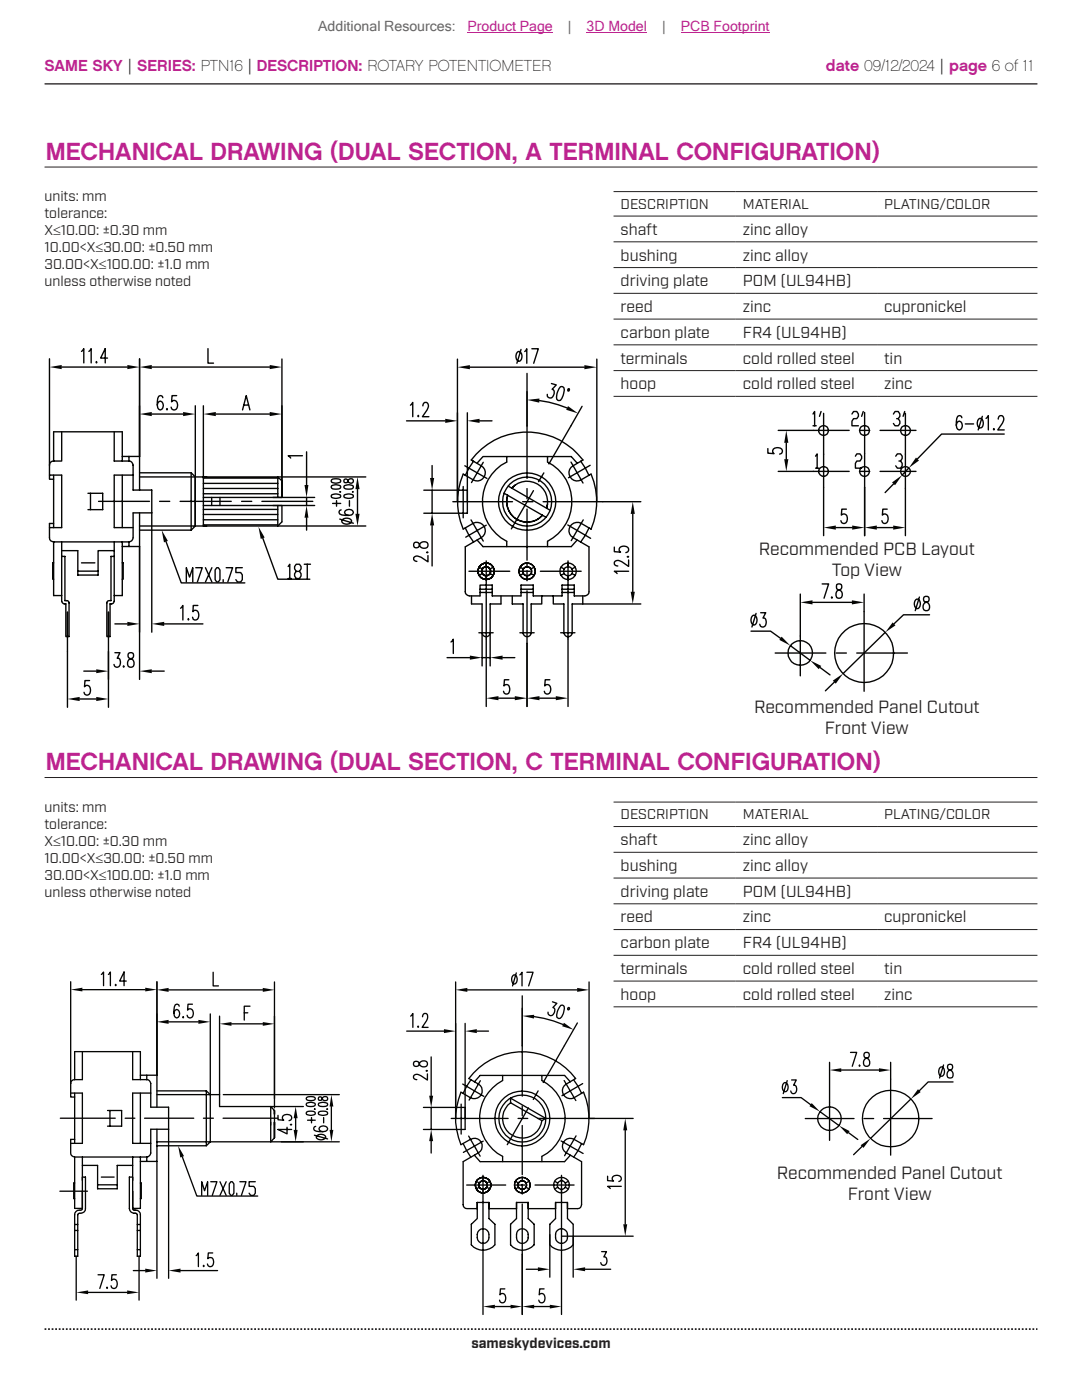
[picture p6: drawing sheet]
<svg xmlns="http://www.w3.org/2000/svg" width="216mm" height="279mm" viewBox="0 0 216 279" stroke-linecap="round" stroke-linejoin="round" font-family="sans-serif">
<path d="M8.9 16.7h198.1" fill="none" stroke="#231f20" stroke-width=".26"/>
<path d="M8.9 265.3h198.1" fill="none" stroke="#231f20" stroke-width=".35" stroke-dasharray=".4 .4 .4 .4 .4 .4" stroke-dashoffset=".7" stroke-linecap="butt"/>
<path d="M8.9 33.3h198.1" fill="none" stroke="#231f20" stroke-width=".2"/>
<path d="M91.3 71.7v28.4M93.8 73.3h22.8M119.1 71.7v28.4" fill="none" stroke="#040503" stroke-width=".28"/>
<g fill="#040503">
<path d="M91.3 73.3l2.5-.4v.8z"/>
<path d="M116.6 72.9l2.5 .4-2.5 .4z"/>
</g>
<path d="M9.9 71.6v21.2M12.3 73.3h13.1M27.8 71.6v19.5M103.2 70.3l.5-.1a1.23 1.23 0 0 1 0 1.9h-.3a1.27 1.27 0 0 1-.2-1.8zM104 69.7l-.9 2.8M104.7 70.2l.4-.6v2.9M106.1 69.6h1.3l-.9 2.9" fill="none" stroke="#040503" stroke-width=".28"/>
<g fill="#040503">
<path d="M9.9 73.3l2.4-.5v.9z"/>
<path d="M25.4 72.8l2.4 .5-2.4 .4z"/>
</g>
<path d="M16.3 70.1l.4-.5v2.8M17.7 70.1l.5-.5v2.8M19.3 72.2v.2v-.1M21.5 71.5h-1.4l.9-1.9v2.8M27.8 71.6v19.5M30.3 73.3h23.5M56.3 71.6v24.4" fill="none" stroke="#040503" stroke-width=".28"/>
<g fill="#040503">
<path d="M27.8 73.3l2.5-.5v.9z"/>
<path d="M53.8 72.8l2.5 .5-2.5 .4z"/>
</g>
<path d="M41.5 69.6v2.9h1.1M10.7 86.2h13.7M12.3 109.9h3.2M12.3 108.1h10.5M13.5 130.1v11.1M15.9 139.5h3.3M21.6 130.1v11.1" fill="none" stroke="#040503" stroke-width=".28"/>
<g fill="#040503">
<path d="M13.5 139.5l2.4-.4v.8z"/>
<path d="M19.2 139.1l2.4 .4-2.4 .4z"/>
</g>
<path d="M17.9 135.8h-.9l-.1 1.3a.61 .61 0 0 1 .6-.3 .61 .61 0 0 1 .5 .4 .97 .97 0 0 1-.8 1.5l-.2-.1-.2-.4M97 127.5v13.5M99.5 139.3h3.2M105.2 128.4v12.6" fill="none" stroke="#040503" stroke-width=".28"/>
<g fill="#040503">
<path d="M97 139.3l2.5-.4v.9z"/>
<path d="M102.7 138.9l2.5 .4-2.5 .5z"/>
</g>
<path d="M89.2 131.2h4.6M96.2 126.3v6.6M96.2 131.2h1.6M97.8 126.3v6.6M100.3 131.2h2.4M101.5 135.7h-.8l-.1 1.2a.58 .58 0 0 1 .5-.3 .58 .58 0 0 1 .5 .4 .95 .95 0 0 1-.7 1.5l-.2-.1-.2-.4" fill="none" stroke="#040503" stroke-width=".28"/>
<g fill="#040503">
<path d="M97.8 131.2l2.5-.4v.9z"/>
<path d="M93.8 130.8l2.4 .4-2.4 .5z"/>
</g>
<path d="M90 128.1l.5-.5v2.8M105.2 128.4v12.6M107.6 139.3h3.3M113.3 127.5v13.5" fill="none" stroke="#040503" stroke-width=".28"/>
<g fill="#040503">
<path d="M105.2 139.3l2.4-.4v.9z"/>
<path d="M110.9 138.9l2.4 .4-2.4 .5z"/>
</g>
<g fill="none" stroke="#040503" stroke-width=".28">
<path d="M84.6 97.8h6.9M86.2 92.9v2.5M86.2 97.8v4.6M92.4 94.6l2 1.2M92.7 93l4.5 2.5M94.5 92l-.9 1.4-.8 1.5M96.4 92.3l-2.3 4M116.3 91.8a13.9 13.9 0 0 0-22.3 0l2 1.2M84.6 102.4h6.9M86.2 104.9v8.1M90.4 100.1h11.9M92.8 105.4l.8 1.4 .9 1.4"/>
<path d="M93.6 114h8.1M93.7 118.9h2.1M94 103.8l2.4 4.2M94.4 104.4l-2 1.2M96 107.3l-3.2 1.8M97 104.8l-4.1 2.4M103.7 114h2.1M104.3 100.1h2.1M107.8 114h8.2M108.4 100.1h11.9M94.1 120.5h2.1M109.7 135.7h-.9l-.1 1.2a.61 .61 0 0 1 .6-.3 .61 .61 0 0 1 .5 .4 .94 .94 0 0 1-.7 1.5l-.3-.1-.2-.4"/>
</g>
<g fill="#040503">
<path d="M85.8 95.4h.8l-.4 2.4z"/>
<path d="M86.2 102.4l.4 2.5h-.8z"/>
</g>
<path d="M91.5 97.8h1.8v4.6h-1.8M92.4 94.6a14 14 0 0 0 0 11M92.4 97.1v6.2M82.7 108.3l-.2 .7a.58 .58 0 0 0 .5 .3 .58 .58 0 0 0 .6-.3 .97 .97 0 0 1 .7-.9 .97 .97 0 0 1 1.1 .5 .9 .9 0 0 1-1 .9 .9 .9 0 0 1-.8-1 .67 .67 0 0 0-.9-.2zM85.3 110.1l.1 .1h-.3M85.4 110.9v1.2l-1.4-.9a1.03 1.03 0 0 0-1.5 .1l.2 .5 .5 .2M92.8 109.1v9a.86 .86 0 0 0 .9 .8M94.1 118.9v1.6M120.3 100.1h7.6M126.3 102.6v15.5M116.3 120.5h11.6" fill="none" stroke="#040503" stroke-width=".28"/>
<g fill="#040503">
<path d="M126.3 100.1l.4 2.5h-.9z"/>
<path d="M125.8 118.1h.9l-.4 2.4z"/>
</g>
<g fill="none" stroke="#040503" stroke-width=".28">
<path d="M105.2 74.5v21M9.9 94.8h2.4v10.5h-2.4M10.7 92a.79 .79 0 0 0-.8 .8v2.8h.8M10.7 86.2v5.8M10.7 94.8v9.7M12.3 86.2v5.8h-1.6M95.2 92.4l1.2-1.3h17.6l1.2 1.3M96 93a1.62 1.62 0 0 1 .6 2.2 1.62 1.62 0 0 1-2.2 .6M100.6 98.4l8.4 4.9M101.1 91.1v1.1a8.9 8.9 0 0 0-4.8 7.9 8.9 8.9 0 0 0 4.8 7.9v1.1M101.3 98.8a4.1 4.1 0 0 0 1.8 4.9 4.1 4.1 0 0 0 5.1-.9M101.4 97l8.4 4.8"/>
<path d="M102.8 96.8l-.7 .6a4.1 4.1 0 0 1 5.1-.8 4.1 4.1 0 0 1 1.9 4.8l.2-.8M105.2 97.5v2M106.4 97.9l-4.4 7.6M108.5 94.4l-1 1.7M109.3 91.1v1.1a8.9 8.9 0 0 1 4.8 7.9 8.9 8.9 0 0 1-4.8 7.9v1.1M113.9 92.2l2.4 4.2M113.9 85l-4.4 7.6M115.9 92l.9 1.4 .7 1.5M116.3 91.8l-1.9 1.2a1.62 1.62 0 0 0-.6 2.2 1.62 1.62 0 0 0 2.2 .6l1.9-1.2a14 14 0 0 1 0 11l-1.9-1.2a1.64 1.64 0 0 0-2.3 .7 1.64 1.64 0 0 0 .7 2.2l3.1 1.8v9a.86 .86 0 0 1-.8 .8h-2.1v-2.1h-2.5v2.1h-5.7v-2.1h-2.4v2.1h-5.8v-2.1h-2.4v2.1M117.8 92.9l-4.4 2.4M10.7 108.1h1.6v11.9a.67 .67 0 0 0 .8 .5v6.5h.7v-6.7l-.2-.4h-.6v-8.9h-.7M10.7 112.3h-.2v3.3h.2"/>
<path d="M10.7 105.3v-.8h-.8v2.8a.79 .79 0 0 0 .8 .8M10.7 108.1v10.8h1.6M27.8 109.1v26.5M94.4 104.4a1.64 1.64 0 0 1 2.2 .7 1.64 1.64 0 0 1-.6 2.2M95.2 107.8l1.2 1.3h17.6l1.2-1.3M95.6 113.2l.6 .3M95.7 113a1.62 1.62 0 0 1 2.7 .2 1.62 1.62 0 0 1-1.2 2.4 1.62 1.62 0 0 1-1.7-2.1 1.63 1.63 0 0 1 2.6-.6 1.63 1.63 0 0 1-.5 2.7 1.63 1.63 0 0 1-2.2-1.6 1.62 1.62 0 0 1 2.2-1.5 1.62 1.62 0 0 1 .5 2.7 1.62 1.62 0 0 1-2.6-.7l-.1-.5zM95.8 118.2h2.4M95.8 117.6h2.4M96.2 114.5l-.6 .3M96.4 113.4a.89 .89 0 0 1 1.4 .2 .89 .89 0 0 1-.7 1.2 .89 .89 0 0 1-.9-1.1 .88 .88 0 0 1 1.3-.4 .88 .88 0 0 1 0 1.4 .88 .88 0 0 1-1.3-.4 .9 .9 0 0 1 .9-1.1 .9 .9 0 0 1 .8 1.3 .9 .9 0 0 1-1.5 .2 .89 .89 0 0 1 0-1.3zM97 112.4v.7z"/>
<path d="M97 114.9v.8zM97 111.9v15.6M97.8 114.5l.6 .3M98.4 113.2l-.6 .3M100 118.9v1.6h-2.2v5.8a.8 .8 0 0 1-.8 .8 .8 .8 0 0 1-.8-.8v-5.8M102.2 118.9v1.6h2.2v5.8a.8 .8 0 0 0 .8 .8 .8 .8 0 0 0 .8-.8v-5.8h2.1v-1.6M103.8 113.2l.6 .3M104 118.2h2.4M104 117.6h2.4M104.4 114.5l-.6 .3M105.2 112.4v.7zM105.2 114.9v.8z"/>
<path d="M105.2 101.6v10.2M105.2 113.9v2M105.2 117.9v10.5M105.9 114.5l.7 .3M106.6 113.2l-.7 .3M110.4 118.9v1.6h2.1v5.8a.83 .83 0 0 0 .8 .8 .83 .83 0 0 0 .9-.8v-5.8h2.1v-1.6M111.9 113.2l.7 .3M112.1 118.2h2.5M112.1 117.6h2.5M112.6 114.5l-.7 .3M113.3 104.8l4.5 2.6M113.3 112.4v.7z"/>
<path d="M113.3 114.9v.8zM113.3 111.9v15.6M114.1 114.5l.7 .3M114.8 113.2l-.7 .3M116.4 103.8l-2.4 4.1M117.5 105.4l-.7 1.4-.9 1.4M122.6 109.2v.9l1.2 .1a.66 .66 0 0 1-.2-.8 .66 .66 0 0 1 .7-.4 .86 .86 0 0 1 1.1 .8l-.1 .3-.4 .2M125.3 111l.1 .1h-.2M125.4 114h-2.8l.5 .5M125.4 111.8v1.2a3.3 3.3 0 0 0-2.3-1.2l-.5 .4v.4l.3 .3 .4 .1M13.5 122.1v8M16.7 133.9h2.5"/>
<path d="M21.6 130.1v5.5M30.3 133.9h2.5M95.6 126.3h2.8M103.7 126.3h2.9M111.9 126.3h2.8"/>
<circle cx="105.2" cy="100.1" r="5.7"/>
<circle cx="105.2" cy="114" r="1.64"/>
<circle cx="105.2" cy="100.1" r="4.9"/>
<circle cx="105.2" cy="114" r=".9"/>
<circle cx="113.4" cy="114" r="1.65"/>
<circle cx="113.4" cy="114" r=".91"/>
</g>
<path d="M95.5 106.2v.1" fill="none" stroke="#040503" stroke-width=".2"/>
<g fill="#040503">
<path d="M19.2 133.6l2.4 .3-2.4 .4z"/>
<path d="M27.8 133.9l2.5-.3v.7z"/>
</g>
<path d="M27.8 109.1v17.1M30.3 102.4v23.8M22.9 130.3h1l-.5 1.1h.3a1.11 1.11 0 0 1-.2 1.8 .58 .58 0 0 1-.8-.6M22.9 124.5h2.5M24.7 132.9v.3l.1-.2M25.6 130.4a.72 .72 0 0 0 .6 1.1 .85 .85 0 0 1 .6 .9 .85 .85 0 0 1-.9 .8 .97 .97 0 0 1-.4-1.1 .97 .97 0 0 1 .9-.7 .63 .63 0 0 0-.1-1.1zM32.8 124.5h7.7" fill="none" stroke="#040503" stroke-width=".28"/>
<g fill="#040503">
<path d="M25.4 124.1l2.4 .4-2.4 .4z"/>
<path d="M30.3 124.5l2.5-.4v.8z"/>
</g>
<path d="M36 121.4l.5-.6v2.9M37.6 123.5v.2l.1-.1M39.5 120.8h-.9l-.1 1.3a.54 .54 0 0 1 .9-.2 1.19 1.19 0 0 1-.3 1.8l-.5-.1-.2-.4" fill="none" stroke="#040503" stroke-width=".28"/>
<path d="M51.6 105.1l1.2 2.2-.8 .2z" fill="#040503"/>
<path d="M55.4 95.2h17.6M71.3 97.6v4.9M52.4 107.4l3 8.2h6.4M55.4 105h17.6M57.5 113.1l.3-.5v2.9M57.5 115.5h.6M59.1 114l-.3-.5v-.4l.3-.5h.7l.3 .5v.4l-.3 .5h-.7l-.3 .5v.5l.3 .5h.7l.3-.5v-.5l-.3-.5M60.7 112.6h1.3M61.3 112.6v2.9" fill="none" stroke="#040503" stroke-width=".28"/>
<g fill="#040503">
<path d="M71.3 95.2l.4 2.4h-.8z"/>
<path d="M70.9 102.5h.8l-.4 2.5z"/>
</g>
<g fill="none" stroke="#040503" stroke-width=".28">
<path d="M54.5 99.3h8.3M61.2 90.2v6.6M61.2 99.3v1.6M66.2 98.8l.7-.2a1.17 1.17 0 0 1 1.1 .4v.1a1.38 1.38 0 0 1-1.9 0zM66.2 96.9l.7-.2a1.17 1.17 0 0 1 1.1 .4v.2a1.38 1.38 0 0 1-1.9 0zM66.2 95.7l.7-.1a.82 .82 0 0 1 1.1 .5 1.38 1.38 0 0 1-1.9 0zM67.2 99.9v1.1M67.9 98.1l.1 .1h-.2M68.7 98.8l.7-.2a.83 .83 0 0 1 1.1 .5 1.36 1.36 0 0 1-1.9 0zM68.7 96.9l.7-.2a.83 .83 0 0 1 1.1 .6 1.37 1.37 0 0 1-1.9 0zM68.7 95.7v.6h.6a.67 .67 0 0 1 .4-.7 .67 .67 0 0 1 .8 .3 .54 .54 0 0 1-.4 .6 .54 .54 0 0 1-.7-.4l-.1-.4zM69.7 99.9v1.1"/>
<path d="M70.4 98.1l.1 .1h-.2M54.5 100.9h8.3M61.2 103.3v2.5M66.4 100.5h1.6M67.8 103.6l2.7 .8M68.1 101.8h-.3l-.1 .3 .1 .5a3.1 3.1 0 0 0 2.6 0l.1-.3a.91 .91 0 0 0-.9-.6 .91 .91 0 0 0-.8 .6l.4 .5 .4 .1M68.3 103.7a1.27 1.27 0 0 1 1.8 .2v.2a1.23 1.23 0 0 1-1.9 0z"/>
</g>
<g fill="#040503">
<path d="M61.2 100.9l.3 2.4h-.7z"/>
<path d="M60.8 96.8h.7l-.3 2.5z"/>
</g>
<g fill="none" stroke="#040503" stroke-width=".28">
<path d="M22.8 94.8v10.5M24.4 94.8v10.5M38.1 94.4v11.4M39 95.2v9.8M60.3 91h-2.8l.5 .4M19.7 100.1h10.1M26.6 102.4v4.9M27.8 102.4v6.7M31.8 100.1h2.1M35.9 100.1h10.2M37.2 116.1v-2.8l.6 1.9 .7-1.9v2.8M39.1 113.3h1.3l-1 2.8"/>
<path d="M41 113.3l1.3 2.8M42.3 113.3l-1.3 2.8M43.2 113.3h.4l.3 .5v1.9l-.3 .4h-.4l-.3-.4v-1.9zM44.5 115.7v.4M45.1 113.3h1.3l-.9 2.8M48.2 100.1h2M48.3 113.3h-1.2v1h.9l.3 .4v1l-.3 .4h-.6l-.3-.4M52.3 100.1h10.1M55.4 100.9v4.1M56.3 100.9v3.2z"/>
</g>
<path d="M32.3 105.8l1.2 2.2-.8 .2z" fill="#040503"/>
<g fill="none" stroke="#040503" stroke-width=".28">
<path d="M27.8 94.4h10.3M27.8 81v10.1M30.3 82.6h6.2M39 81v14.2h-11.2M15.5 109.9v4.9h4.1v-4.9h3.2M15.5 114h4.1M16.3 112.3h2.6M22.8 105.3h3.8M24.4 112.3h.2v3.3h-.2M24.4 108.1v10.8h-1.6M24.4 109.1h3.4M25.7 108.1h-2.9v11.9a.61 .61 0 0 1-.8 .5v6.5h-.7v-6.7a.57 .57 0 0 1 .8-.4v-8.9h.7"/>
<path d="M25.7 108.1v1M26.6 107.3a.86 .86 0 0 1-.9 .8M27.8 105h11.2M33.1 108.1l3.1 8.2h12.7M41.2 105h-2.2l-.9 .8h-10.3M56.3 104.1l-.9 .9h-14.8M21.6 122.1v8"/>
</g>
<g fill="#040503">
<path d="M27.8 82.6l2.5-.4v.8z"/>
<path d="M36.5 82.2l2.5 .4-2.5 .4z"/>
</g>
<g fill="none" stroke="#040503" stroke-width=".28">
<path d="M32.5 79.4l-.1-.3-.5-.1a1.68 1.68 0 0 0-.5 1.8l.1 .6 .4 .4a.91 .91 0 0 0 .7-.9 .91 .91 0 0 0-.7-.8l-.2 .1-.3 .6M35.2 79h-.9l-.1 1.2a.61 .61 0 0 1 .6-.3 .61 .61 0 0 1 .5 .4 .94 .94 0 0 1-.7 1.5l-.3-.1-.2-.4M17.6 98.4h2.9v3.3h-2.9M18.1 98.4v3.3M22.8 94.8h3.8M22.8 86.2v5.8h2.9M24.4 91.1h3.4v6.7M24.4 86.2v5.8M25.7 92a.86 .86 0 0 1 .9 .8v5h3.7v4.6h-3.7M25.7 91.1v.9M33.3 81.5v.3l.1-.1M38.1 94.4l.9 .8h2.2"/>
<path d="M40.6 99.3h15.7M40.6 95.4h14.8M40.6 96.5h14.8M40.6 97.5h14.8M40.6 98.5h14.8M40.6 81v14.2M43.1 82.6h10.7M55.4 95.2l.9 .8v3.3M55.4 95.2h-14.8v9.8M55.4 95.2v4.1M56.3 81v18.3M40.6 100.9h15.7"/>
<path d="M40.6 101.7h14.8M40.6 102.7h14.8M40.6 103.7h14.8M40.6 104.7h14.8"/>
</g>
<g fill="#040503">
<path d="M40.6 82.6l2.5-.4v.8z"/>
<path d="M53.8 82.2l2.5 .4-2.5 .4z"/>
</g>
<path d="M105.2 78.2v6.8M107.6 79.9l1.9 .4 3.7 1.1M42.2 99.3v1.6M43.9 99.3v1.6M48.4 81.8l.7-2.8 .8 2.8M48.7 80.8h.9M116.1 81.1l-2.2 3.9" fill="none" stroke="#040503" stroke-width=".28"/>
<g fill="#040503">
<path d="M113.3 81l2.1 1.5-2.4-.7z"/>
<path d="M105.2 79.8l2.4-.3v.9z"/>
</g>
<path d="M110 76.5l1 .3-.8 .9a.96 .96 0 0 1 .4 1 .96 .96 0 0 1-.8 .7 .56 .56 0 0 1-.6-.7M111.8 77.2h.5a1.36 1.36 0 0 1 .1 1.7l-.6 1h-.5a1.52 1.52 0 0 1 0-1.7zM113.4 77.6h.2l-.2 .5zM81.1 84h7.7M91.3 82.4v17.7M93.3 82.4v17.7M95.7 84h2.5" fill="none" stroke="#040503" stroke-width=".28"/>
<g fill="#040503">
<path d="M93.3 84l2.4-.4v.8z"/>
<path d="M88.8 83.6l2.5 .4-2.5 .4z"/>
</g>
<g fill="none" stroke="#040503" stroke-width=".28">
<path d="M81.9 80.9l.5-.6v2.9M83.5 82.9v.3l.1-.2M84.4 81l.1-.4a.62 .62 0 0 1 .9-.1 .62 .62 0 0 1 0 .9l-1.1 1.8h1.3M162.3 85.9h7.1M164.3 97.2v9.7M171.5 85.9h2M172.5 97.2v9.7M175.6 85.9h7.2M166.8 105.3h3.2"/>
<circle cx="164.3" cy="85.9" r=".98"/>
</g>
<g fill="#040503">
<path d="M164.3 105.3l2.5-.4v.8z"/>
<path d="M170 104.9l2.5 .4-2.5 .4z"/>
</g>
<g fill="none" stroke="#040503" stroke-width=".28">
<path d="M155.3 94.1h14.1M155.3 85.9h7M156.9 88.4v3.2M162.2 82.6l.3-.5v2.9M162.2 85h.7M162.7 91l.4-.4v2.8M162.7 93.4h.7M163.8 82.1l-.3 1M164.3 82.5v14.7M171.5 94.1h2M175.6 94.1h7.2M168.9 101.6h-.9l-.1 1.2a.65 .65 0 0 1 1.1 .1 .97 .97 0 0 1-.8 1.6l-.2-.2-.2-.4"/>
<circle cx="164.3" cy="94.1" r=".96"/>
</g>
<g fill="#040503">
<path d="M156.9 85.9l.4 2.5h-.8z"/>
<path d="M156.5 91.6h.8l-.4 2.5z"/>
</g>
<g fill="none" stroke="#040503" stroke-width=".28">
<path d="M153.2 89.5v.9l1.3 .1a.61 .61 0 0 1-.3-.6 .61 .61 0 0 1 .4-.5 .97 .97 0 0 1 1.5 .8l-.1 .2-.4 .2M172.5 90.5v6.7M178.3 96.6l-1.7 1.7M180.7 90.6v6.9M181.4 93.4l-1.4 1.4M191.9 83.4l-.1-.3-.2-.1-.5 .1a3.1 3.1 0 0 0 0 2.6l.3 .1a.91 .91 0 0 0 .6-.9 .91 .91 0 0 0-.6-.8l-.3 .1-.3 .7M192.6 84.6h1.7M195.3 83.6l.4-.1a1.19 1.19 0 0 1 0 1.9h-.2a1.21 1.21 0 0 1-.2-1.8zM196 83.1l-.8 2.7M196.8 83.5l.4-.5v2.8M198.3 85.5v.3l.1-.1M199.2 83.6l.1-.4a.62 .62 0 0 1 .9-.1 .62 .62 0 0 1 0 1l-1.1 1.7h1.3"/>
<path d="M200.4 86.6h-12.5l-4.8 5"/>
</g>
<g fill="#040503">
<path d="M178 96.3l2-1.5-1.4 2z"/>
<path d="M182.8 91.3l.6 .6-2 1.5z"/>
</g>
<path d="M172.5 97.2v9.7M180.7 97.5v9.4M175 105.3h3.2" fill="none" stroke="#040503" stroke-width=".28"/>
<g fill="#040503">
<path d="M172.5 105.3l2.5-.4v.8z"/>
<path d="M178.2 104.9l2.5 .4-2.5 .4z"/>
</g>
<g fill="none" stroke="#040503" stroke-width=".28">
<path d="M170 82.6l.3-.5h.7l.3 .5v.5l-.3 .4h-.7l-.3 .6v.9h1.3M170.7 91l.3-.4h.6l.3 .4v.5l-.3 .5h-.6l-.3 .5v.9h1.2M172.2 82.1l-.3 1M172.5 82.3v8.2M178.3 82.6l.3-.5h.6l.4 .5v.5l-.4 .4h-.3M178.7 91l.4-.4h.6l.3 .4v.5l-.3 .5h-.3M179.2 83.5l.4 .6v.4l-.4 .5h-.6l-.3-.5M179.7 92l.3 .5v.5l-.3 .4h-.6l-.4-.4M180.5 82.1l-.3 1M180.7 82.5v8.1M177 101.6h-.8l-.1 1.2a.6 .6 0 0 1 1 .1 .97 .97 0 0 1-.7 1.6l-.2-.2-.2-.4M182.7 119.7l.2-.1a1 1 0 0 1 .8 .7 1 1 0 0 1-.3 1l-.5 .2a1.22 1.22 0 0 1-.2-1.8z"/>
<path d="M183.5 119.2l-.9 2.7M184.4 119.2a.68 .68 0 0 0 .5 1 .85 .85 0 0 1 .6 1 .85 .85 0 0 1-.8 .7 .97 .97 0 0 1-.5-1.1 .97 .97 0 0 1 .9-.7 .59 .59 0 0 0 .3-.6 .59 .59 0 0 0-.4-.5zM166.5 136.1l-1.8 1.8M176.7 126.2l-8.5 8.2M185.5 122.7h-5.2l-1.9 1.8"/>
<circle cx="172.5" cy="85.9" r=".99"/>
<circle cx="172.5" cy="94.1" r=".98"/>
<circle cx="180.7" cy="85.9" r=".99"/>
<circle cx="180.7" cy="94.1" r=".98"/>
</g>
<g fill="#040503">
<path d="M166.2 135.8l2-1.4-1.4 2z"/>
<path d="M178.1 124.2l.6 .6-2 1.4z"/>
</g>
<g fill="none" stroke="#040503" stroke-width=".28">
<path d="M149.9 126h3.9l1.9 1.4M150.1 122.9l.5-.1a1.23 1.23 0 0 1 0 1.9h-.3a1.27 1.27 0 0 1-.2-1.8zM150.9 122.4l-.9 2.7M151.8 122.3h1l-.6 1h.3a1.11 1.11 0 0 1-.2 1.8 .58 .58 0 0 1-.7-.5M157.7 128.9l4 2.9M159.7 126.9v8M163.6 133.2l2 1.5M172.4 122.1v15.9"/>
<circle cx="159.7" cy="130.3" r="2.45"/>
</g>
<g fill="#040503">
<path d="M161.7 131.8l2.2 1.1-.5 .6z"/>
<path d="M156 127.1l1.7 1.8-2.2-1.2z"/>
</g>
<g fill="none" stroke="#040503" stroke-width=".28">
<path d="M159.7 118.6v8.3M172.4 118.6v3.5M154.7 130.3h10.1M162.1 120.2h7.9M166.9 130.3h2M171 130.3h10.1"/>
<circle cx="172.4" cy="130.3" r="5.9"/>
</g>
<g fill="#040503">
<path d="M159.7 120.2l2.4-.4v.8z"/>
<path d="M170 119.8l2.4 .4-2.4 .4z"/>
</g>
<path d="M164.1 116.5h1.2l-.9 2.9M166 119.1v.3l.1-.2M167 116.7a.78 .78 0 0 0 .5 1.1 .82 .82 0 0 1 .6 .9 .82 .82 0 0 1-.9 .7 .95 .95 0 0 1-.4-1.1 .95 .95 0 0 1 .9-.7 .63 .63 0 0 0-.1-1.1z" fill="none" stroke="#040503" stroke-width=".28"/>
<path d="M90.9 196v27.2M93.3 197.6h21.9M117.5 196v27.2" fill="none" stroke="#040503" stroke-width=".26"/>
<g fill="#040503">
<path d="M90.9 197.6l2.4-.4v.7z"/>
<path d="M115.2 197.2l2.3 .4-2.3 .3z"/>
</g>
<path d="M102.4 194.7l.1-.1a.94 .94 0 0 1 .7 .9 .94 .94 0 0 1-.7 .9 1.17 1.17 0 0 1-.1-1.7zM103 194.2l-.7 2.6M103.7 194.6l.5-.6v2.8M105.1 194h1.3l-.9 2.8M31.3 231.8v23.3M33.6 225.4v29.7M26.6 253.6h2.4M36 253.6h7.4" fill="none" stroke="#040503" stroke-width=".26"/>
<g fill="#040503">
<path d="M29 253.2l2.3 .4-2.3 .4z"/>
<path d="M33.6 253.6l2.4-.4v.8z"/>
</g>
<path d="M39.1 250.6l.5-.5v2.7M40.6 252.5v.3l.1-.2M42.4 250.1h-.8l-.1 1.1a.62 .62 0 0 1 1 .1 .93 .93 0 0 1-.7 1.5l-.2-.2-.2-.3M96.4 249.5v12.8M104.2 250.3v12M98.8 260.7h3.1" fill="none" stroke="#040503" stroke-width=".26"/>
<g fill="#040503">
<path d="M96.4 260.7l2.4-.3v.7z"/>
<path d="M101.9 260.4l2.3 .3-2.3 .4z"/>
</g>
<path d="M100.7 257.2h-.8l-.1 1.2a.58 .58 0 0 1 .5-.3 .58 .58 0 0 1 .5 .4 .93 .93 0 0 1-.7 1.5l-.2-.1-.2-.4M104.2 250.3v12M112 249.4v12.9M106.6 260.7h3.1" fill="none" stroke="#040503" stroke-width=".26"/>
<g fill="#040503">
<path d="M104.2 260.7l2.4-.3v.7z"/>
<path d="M109.7 260.4l2.3 .3-2.3 .4z"/>
</g>
<path d="M15.2 250.7v8.8M17.6 257.9h7.8M27.7 250.7v8.8M108.6 257.2h-.9l-.1 1.2a.58 .58 0 0 1 .6-.3 .58 .58 0 0 1 .5 .4 .93 .93 0 0 1-.8 1.5l-.2-.1-.2-.4" fill="none" stroke="#040503" stroke-width=".26"/>
<g fill="#040503">
<path d="M15.2 257.9l2.4-.4v.8z"/>
<path d="M25.4 257.5l2.3 .4-2.3 .4z"/>
</g>
<path d="M14.1 195.9v20.3M16.4 197.5h12.6M31.3 195.9v18.7M14.9 209.9h13.1M12 223.2h11M25 223.2h1.9M28.8 223.2h9.9M40.6 223.2h2M44.5 223.2h11M19.6 254.4h1.2l-.9 2.7M21.4 256.9v.2l.1-.1M23.2 254.4h-.9l-.1 1.2a.58 .58 0 0 1 .6-.3 .58 .58 0 0 1 .5 .4 .93 .93 0 0 1-.7 1.4l-.3-.1-.1-.4" fill="none" stroke="#040503" stroke-width=".26"/>
<g fill="#040503">
<path d="M14.1 197.5l2.3-.4v.8z"/>
<path d="M29 197.1l2.3 .4-2.3 .4z"/>
</g>
<g fill="none" stroke="#040503" stroke-width=".26">
<path d="M20.2 194.5l.5-.5v2.7M21.6 194.5l.4-.5v2.7M23.1 196.5v.2l.1-.1M25.2 195.8h-1.3l.9-1.8v2.7M14.1 218.1h2.3M14.9 215.5h1.5M86 210.9v7.8M92 218a13.3 13.3 0 0 0 0 10.4M93.6 215.2a13.3 13.3 0 0 1 21.3 0l-1.9 1.1a1.57 1.57 0 0 0-.6 2.2 1.57 1.57 0 0 0 2.2 .6M100.3 215.6a8.5 8.5 0 0 0 0 15.2M104.2 208.7v10.1M107.4 217.7l-1 1.7"/>
<path d="M108.1 215.6a8.5 8.5 0 0 1 4.7 7.6 8.5 8.5 0 0 1-4.7 7.6M112.6 215.6l2.3 4M112.6 208.7l-4.2 7.3M112.7 214.6l1.1 1.3M116.3 216.3l-4.2 2.4M11.9 237.7h5.5M14.1 228.2h2.3M14.9 230.9h1.5M84.5 221h6.6M84.5 225.4h6.6M86 221v4.4M86 227.7v2.4"/>
<path d="M90 223.2h11.4M92 220.3v6M92.8 221v4.4M93.1 236.5h7.8M102.8 236.5h2M103.4 223.2h1.9M104.2 220.7v2M104.2 224.6v9.8M104.2 236.4v1.9M105.4 221.1l-4.2 7.3M106.8 236.5h7.8M107.3 223.2h11.3"/>
<path d="M112 227.7l4.4 2.5M113.8 230.6l-1.1 1.2M114.6 227.4a1.55 1.55 0 0 0-2.2 .6 1.55 1.55 0 0 0 .6 2.1l3 1.7M114.9 226.7l-2.2 3.9M14.9 241.2h1.5M15.8 242.1h.3M15.8 241.5h.3M104.2 240.3v10M109.7 248.4a3 3 0 0 0 4.7 0M113.2 241.2h2.1M113.2 243.2l1.2 1.1"/>
<circle cx="104.2" cy="223.2" r="5.5"/>
<circle cx="112.1" cy="236.5" r="1.56"/>
</g>
<g fill="#040503">
<path d="M86 225.4l.4 2.3h-.8z"/>
<path d="M85.6 218.7h.8l-.4 2.3z"/>
</g>
<g fill="none" stroke="#040503" stroke-width=".26">
<path d="M31.3 196v18.6M33.6 197.6h18.8M54.8 196v25.1M104.2 198.7v10M14.9 209.9v5.6a.75 .75 0 0 0-.8 .7v2.7h.8M14.9 218.1v9.3M82.6 211.9a.59 .59 0 0 0 .3 .9 .59 .59 0 0 0 .8-.5 .81 .81 0 0 1 .9-.6 .81 .81 0 0 1 .7 .8 .93 .93 0 0 1-1 .4 .93 .93 0 0 1-.7-.8 .69 .69 0 0 0-1-.2zM85.2 213.6l.1 .1h-.3M85.3 214.3v1.3a3.3 3.3 0 0 0-2.3-1.2l-.4 .2-.1 .5 .3 .3 .4 .1M92.3 216.3l4.3 2.5M93.6 215.2l1.9 1.1a1.58 1.58 0 0 1 .5 2.2 1.58 1.58 0 0 1-2.1 .6l-1.9-1.1M94 215.5l-1.6 2.7"/>
<path d="M95.8 215.7l-2.2 3.9M100.3 214.6v1M108.1 214.6v1M112.7 214.6h-16.9l-1.1 1.3M114.5 215.5l.8 1.3 .7 1.4M114.5 219.1l1.9-1.1a13.3 13.3 0 0 1 0 10.4l-1.9-1M14.9 228.2v-.8h-.8v2.7a.83 .83 0 0 0 .8 .8v10.3M14.9 236.1h-.2v3.1h.2M91.1 221h1.7M91.1 225.4h1.7M92 228.4l1.9-1a1.56 1.56 0 0 1 2.1 .5 1.56 1.56 0 0 1-.5 2.2l-3.1 1.7v8.6a.75 .75 0 0 0 .8 .8h2v-1.2M92.4 228.2l1.6 2.8"/>
<path d="M93.5 226.7l2.3 4M94.7 230.6l1.1 1.2h16.9M95.1 235.8l.5 .3M95.1 235.6a1.55 1.55 0 0 1 2.6 .1 1.55 1.55 0 0 1-1.1 2.3 1.55 1.55 0 0 1-1.7-2 1.56 1.56 0 0 1 2.6-.6 1.56 1.56 0 0 1-.5 2.6 1.56 1.56 0 0 1-2.2-1.5 1.55 1.55 0 0 1 2.2-1.5 1.55 1.55 0 0 1 .5 2.6 1.55 1.55 0 0 1-2.6-.6l-.1-.5zM95.2 240h2.4M95.6 236.9l-.5 .4M95.8 235.9a.84 .84 0 0 1 1.3 .2 .84 .84 0 0 1-.5 1.3 .84 .84 0 0 1-1.1-.9 .86 .86 0 0 1 1.3-.7 .86 .86 0 0 1 .2 1.4 .86 .86 0 0 1-1.4-.3 .85 .85 0 0 1 .6-1.2 .85 .85 0 0 1 1 .9 .85 .85 0 0 1-1.1 .7 .79 .79 0 0 1-.3-1.4zM96.4 235v.7zM96.4 237.4v.7zM96.4 234.6v14.9M96.4 227.7l-3.9 2.3M97.1 236.9l.6 .4"/>
<path d="M97.6 240v3.2l1.2 1.1v4.1a3.1 3.1 0 0 1-4.8 0v-4.1l1.2-1.1v-3.2M97.6 240v1.2h5.5M97.7 235.8l-.6 .3M100.3 230.8v1M102.8 235.8l.7 .3M103.1 240h2.3v3.2l1.2 1.1v4.1a3.1 3.1 0 0 1-4.7 0v-4.1l1.2-1.1zM103.5 236.9l-.7 .4M104.2 235v.7zM104.2 237.4v.7zM105 236.9l.6 .4M105.4 240v1.2h5.5M105.6 235.8l-.6 .3"/>
<path d="M108.1 230.8v1M110.7 235.8l.6 .3M111.3 236.9l-.6 .4M112 235v.7zM112 237.4v.7zM112 234.6v14.8M112.8 236.9l.6 .4M113.2 240v3.2M113.4 235.8l-.6 .3M116 231.8v8.6a.75 .75 0 0 1-.7 .8M116 228.2l-1.5 2.8M14.9 249.4h.6"/>
<path d="M14.9 244.4h.6M14.9 245.6h.6M15.8 241.5a.9 .9 0 0 0-.9 .9v8.3h.6v-8.3l.3-.3M95.6 245.6a1.15 1.15 0 0 1 1.2-.3 1.15 1.15 0 0 1 .8 1.1 1.26 1.26 0 0 1-.5 1.5 1.26 1.26 0 0 1-1.5-.1 1.84 1.84 0 0 1 0-2.2zM103.4 245.6a1.27 1.27 0 0 1 1.6-.1 1.27 1.27 0 0 1 .4 1.5 1.17 1.17 0 0 1-1.2 1.2 1.17 1.17 0 0 1-1.1-1.2l.1-1.1zM111.2 245.6a1.27 1.27 0 0 1 1.6-.1 1.27 1.27 0 0 1 .4 1.5 1.19 1.19 0 0 1-1.2 1.2 1.19 1.19 0 0 1-1.1-1.2v-1.1zM113.2 241.2v-1.2h-2.3v3.2l-1.2 1.1v4.1M114.4 244.3v4.1"/>
<circle cx="104.2" cy="236.5" r=".87"/>
<circle cx="104.2" cy="236.5" r="1.56"/>
<circle cx="112.1" cy="236.5" r=".87"/>
</g>
<path d="M94.9 229.1h.1" fill="none" stroke="#040503" stroke-width=".2"/>
<g fill="#040503">
<path d="M31.3 197.6l2.3-.4v.7z"/>
<path d="M52.4 197.2l2.4 .4-2.4 .3z"/>
</g>
<path d="M42.5 194v2.8h1.1M43.8 202.8v15.7M46.2 204.3h6.2M54.8 202.8v16.4" fill="none" stroke="#040503" stroke-width=".26"/>
<g fill="#040503">
<path d="M43.8 204.3l2.4-.3v.7z"/>
<path d="M52.4 204l2.4 .3-2.4 .4z"/>
</g>
<path d="M42 218.5h1.8M48.7 202.1h.7M49.9 200.8h-1.2v2.8M40.2 238.6v-2.8l.6 1.8 .6-1.8v2.8M42 235.8h1.3l-.9 2.8M43.9 235.8l1.2 2.8M45.1 235.8l-1.2 2.8M46.1 235.8h.3l.3 .5v1.8l-.3 .5h-.3l-.4-.5v-1.8zM47.2 238.1v.5M47.9 235.8h1.2l-.9 2.8M50.9 235.8h-1.2v1h.9l.3 .4v.9l-.3 .5h-.6l-.3-.5" fill="none" stroke="#040503" stroke-width=".26"/>
<path d="M35.5 228.7l1.2 2-.7 .3z" fill="#040503"/>
<g fill="none" stroke="#040503" stroke-width=".26">
<path d="M16.4 218.1v10.1M26.5 218.1v10.1h3.6M28 218.1v10.1M31.3 217.7h9.9v11h-9.9M31.3 202.3v12.3M31.3 218.5h10.7M33.6 203.9h6M42 202.3v25.6l-.8 .8M43.8 218.5v2.3M16.4 235.6v-.7h.7v6.3a.9 .9 0 0 1-1 .9M16.4 232.6h3.1v4.6h3.9v-4.6h3.1M19.5 236.5h3.9"/>
<path d="M20.2 234.9h2.6M26.5 230.9h-10.1v10.3l-.3 .3M26.5 230.9v10.3a.78 .78 0 0 0 .9 .4l.6 .5v.3v8.3h-.6v-8.3l-.3-.3a1.09 1.09 0 0 1-1.3-.9v-6.3h.7v.7M28 236.1h.2v3.1h-.2M28 230.9v10.3h-1.5M29.3 230.9v.9M30.1 225.4v4.7a.93 .93 0 0 1-.8 .8h-2.8M30.1 221h3.5M31.3 227.9h22.7M31.3 225.4v6.4h-3.3M36.4 230.9l2.9 7.8h12.1M27.4 249.4h.6"/>
<path d="M27.4 244.4h.6M27.4 245.6h.6"/>
</g>
<g fill="#040503">
<path d="M31.3 203.9l2.3-.4v.8z"/>
<path d="M39.6 203.5l2.4 .4-2.4 .4z"/>
</g>
<g fill="none" stroke="#040503" stroke-width=".26">
<path d="M16.4 209.9v5.6M26.5 209.9v5.6h2.8M26.5 218.1h3.6M28 209.9v5.6M28 214.6h3.3v6.4M29.3 215.5a.83 .83 0 0 1 .8 .7v4.8M29.3 214.6v.9M35.8 200.8l-.1-.3-.5-.1a1.61 1.61 0 0 0-.5 1.8l.1 .5 .4 .4a.87 .87 0 0 0 .6-.8 .87 .87 0 0 0-.6-.8l-.2 .1-.3 .6M36.5 202.9v.2l.1-.1M38.4 200.4h-.9l-.1 1.2a.58 .58 0 0 1 .6-.3 .58 .58 0 0 1 .5 .4 .83 .83 0 0 1 0 1 .83 .83 0 0 1-1 .3l-.2-.4M41.2 217.7l.8 .8M44.6 218.5h23.1"/>
<path d="M21.5 221.6h2.8v3.1h-2.8M21.9 221.6v3.1M33.6 221v4.4h-3.5M54 224v3.9M54.8 224v3.1M56.1 227.9h11.6M66.1 220.8v4.7"/>
</g>
<g fill="#040503">
<path d="M66.1 218.5l.4 2.3h-.7z"/>
<path d="M65.8 225.5h.7l-.4 2.4z"/>
</g>
<g fill="none" stroke="#040503" stroke-width=".26">
<path d="M61.2 219l.7-.1a.79 .79 0 0 1 1 .4 1.31 1.31 0 0 1-1.8 0zM63.6 219v.6h.5a.67 .67 0 0 1 .5-.7 .67 .67 0 0 1 .8 .3 .57 .57 0 0 1-.6 .5 .57 .57 0 0 1-.6-.6l-.2-.2zM101.9 219.2l7 4-.8 .4a3.9 3.9 0 0 1-5.8 3 3.9 3.9 0 0 1-.4-6.5zM43.8 220.8h10.2l.8 .8v2.9M54.8 227.1l-.8 .8h6.5M59 223.2v2.3M60.5 220.8h-6.5v3.7M61.2 221.9l.7-.1a.76 .76 0 0 1 1 .4l-.1 .2-.9 .2-.7-.2zM61.2 220.2l1-.2 .6 .2 .1 .3a1.31 1.31 0 0 1-1.8 0zM61.4 223.6h1.5M62.2 223v1.1M62.7 226.6l2.7 .7"/>
<path d="M62.8 221.3l.1 .1h-.2M63 224.8l-.3 .1-.1 .4a1.63 1.63 0 0 0 1.8 .5h.6l.4-.5a.9 .9 0 0 0-.9-.6 .9 .9 0 0 0-.8 .6l.1 .3 .6 .2M63.3 226.6a1.22 1.22 0 0 1 1.7 .2v.3a1.26 1.26 0 0 1-1.9 0zM63.6 221.9l.7-.1a.78 .78 0 0 1 1.1 .4l-.4 .3-.7 .1-.7-.2zM63.6 220.2l1-.2 .7 .2 .1 .3a1.37 1.37 0 0 1-1.9 0zM64.6 223v1.1M65.3 221.3l.1 .1h-.2M101.9 220.1l6.2 3.5"/>
<circle cx="104.2" cy="223.2" r="4.7"/>
</g>
<g fill="#040503">
<path d="M59 220.8l.4 2.4h-.8z"/>
<path d="M58.6 225.5h.8l-.4 2.4z"/>
</g>
<path d="M81.1 205.8h7.5M90.9 204.2v19M92.8 204.2v19M95.1 205.8h2.4M55.5 222.6v.9l1.1 .1a.58 .58 0 0 1-.3-.6 .58 .58 0 0 1 .4-.5 .93 .93 0 0 1 1.5 .7l-.1 .3-.4 .1M57.3 225v1.3l-1.8-.9h2.7M58.1 224.4h.1h-.3" fill="none" stroke="#040503" stroke-width=".26"/>
<g fill="#040503">
<path d="M92.8 205.8l2.3-.4v.8z"/>
<path d="M88.6 205.4l2.3 .4-2.3 .4z"/>
</g>
<path d="M81.9 202.8l.5-.5v2.7M83.4 204.8v.2l.1-.1M84.3 202.9l.2-.5 .5-.1a1.05 1.05 0 0 1 .1 1.4l-.9 1.3h1.2M104.2 201.2v7.5M106.5 202.9l2 .3 3.8 1.3M115.2 204.2l-2.6 4.5" fill="none" stroke="#040503" stroke-width=".26"/>
<g fill="#040503">
<path d="M112.5 204.1l2 1.4-2.3-.7z"/>
<path d="M104.2 202.7l2.4-.2-.1 .8z"/>
</g>
<path d="M110.2 199.9l.9 .3-.8 .9 .2 .1a1.03 1.03 0 0 1-.7 1.5 .57 .57 0 0 1-.4-.7M111.9 200.6l.5 .1a1.54 1.54 0 0 1 0 1.6l-.6 .9h-.5a1.33 1.33 0 0 1 0-1.6zM113.4 201.1l.2 .1v.2l-.2 .2-.1-.4zM117.5 223.2h8.8M124.8 225.6v18.7M112 246.7h14.3" fill="none" stroke="#040503" stroke-width=".26"/>
<g fill="#040503">
<path d="M124.8 223.2l.4 2.4h-.8z"/>
<path d="M124.4 244.3h.8l-.4 2.4z"/>
</g>
<path d="M121.2 234.7v.9l1.2 .1a.58 .58 0 0 1-.3-.6 .58 .58 0 0 1 .5-.4 .83 .83 0 0 1 1-.1 .83 .83 0 0 1 .2 1l-.3 .2M124 236.8h-2.8l.6 .4M105 253.3h2.3M109.7 246.4v8.5M114.4 246.7v8.2M116.8 253.3h5.1" fill="none" stroke="#040503" stroke-width=".26"/>
<g fill="#040503">
<path d="M107.3 252.9l2.4 .4-2.4 .4z"/>
<path d="M114.4 253.3l2.4-.4v.8z"/>
</g>
<path d="M181.8 219.3l-8.1 7.9M187.6 213.1l.4-.2a1.18 1.18 0 0 1 0 1.9h-.2a1.22 1.22 0 0 1-.2-1.7zM188.3 212.5l-.8 2.6M189.2 212.5a.69 .69 0 0 0 .4 1.1 .85 .85 0 0 1 .6 .7 .85 .85 0 0 1-.5 .8h-.3a.9 .9 0 0 1-.4-.9 .9 .9 0 0 1 .8-.7 .57 .57 0 0 0 .2-.9 .57 .57 0 0 0-.8-.1zM190.2 215.9h-5l-1.8 1.8M172 228.8l-1.7 1.6M120.1 249.8h.9l-.5 1h.3a.94 .94 0 0 1 .3 1 .94 .94 0 0 1-.8 .7l-.2-.1-.2-.4" fill="none" stroke="#040503" stroke-width=".26"/>
<g fill="#040503">
<path d="M171.7 228.6l2-1.4-1.4 1.9z"/>
<path d="M183.2 217.4l.5 .5-1.9 1.4z"/>
</g>
<g fill="none" stroke="#040503" stroke-width=".26">
<path d="M156.1 219h3.8l1.8 1.5M156.4 216.2l.4-.1a1.14 1.14 0 0 1 0 1.8h-.2a1.16 1.16 0 0 1-.2-1.7zM157.1 215.7l-.8 2.6M158 215.5h.9l-.5 1.1h.2a.94 .94 0 0 1 .4 1 .94 .94 0 0 1-.8 .7l-.4-.6M177.7 215.4v15.1M163.6 221.9l3.8 2.7M165.5 220v7.6M169.3 226l1.9 1.4"/>
<circle cx="165.5" cy="223.2" r="2.34"/>
</g>
<g fill="#040503">
<path d="M167.4 224.6l2.1 1.1-.5 .7z"/>
<path d="M162 220.2l1.6 1.7-2.1-1.1z"/>
</g>
<g fill="none" stroke="#040503" stroke-width=".26">
<path d="M165.5 212v8M167.9 213.5h7.5M177.7 212v3.4M160.7 223.2h9.7M172.4 223.2h1.9M176.3 223.2h9.7"/>
<circle cx="177.7" cy="223.2" r="5.6"/>
</g>
<g fill="#040503">
<path d="M165.5 213.5l2.4-.3v.7z"/>
<path d="M175.4 213.2l2.3 .3-2.3 .4z"/>
</g>
<path d="M169.7 210h1.2l-.8 2.8M171.5 212.5v.3l.1-.1M172.5 210.2a.69 .69 0 0 0 .5 1 .81 .81 0 0 1 .6 .9 .81 .81 0 0 1-.9 .7 .92 .92 0 0 1-.4-1 .92 .92 0 0 1 .9-.7 .6 .6 0 0 0-.1-1.1z" fill="none" stroke="#040503" stroke-width=".26"/>
<g fill="none" stroke="#231f20" stroke-width=".2">
<path d="M122.4 38.2h84.6M122.4 43.1h84.6M122.4 48.3h84.6M122.4 53.4h84.6M122.4 58.5h84.6M122.4 63.7h84.6M122.4 68.8h84.6M122.4 74h84.6M122.4 79.1h84.6M8.9 155.2h198.1M122.4 160.1h84.6M122.4 165h84.6"/>
<path d="M122.4 170.1h84.6M122.4 175.2h84.6M122.4 180.4h84.6M122.4 185.5h84.6M122.4 190.7h84.6M122.4 195.8h84.6M122.4 200.9h84.6"/>
</g>
<path d="M93.3 6.5h17M117.1 6.5h12M135.8 6.5h17.8" fill="none" stroke="#bd238f" stroke-width=".2"/>
<g font-size="4.9" fill="#bd238f">
<text x="9.1" y="31.9">MECHANICAL DRAWING (DUAL SECTION, A TERMINAL CONFIGURATION)</text>
<text x="9.1" y="153.8">MECHANICAL DRAWING (DUAL SECTION, C TERMINAL CONFIGURATION)</text>
</g>
<g font-size="3.5" fill="#231f20">
<text x="151.4" y="110.8">Recommended PCB Layout</text>
<text x="166" y="115">Top View</text>
<text x="150.5" y="142.3">Recommended Panel Cutout</text>
<text x="164.6" y="146.5">Front View</text>
<text x="155" y="235.3">Recommended Panel Cutout</text>
<text x="169.2" y="239.6">Front View</text>
</g>
<g font-size="3.2" fill="#bd238f">
<text x="8.9" y="14.3">SAME SKY | SERIES: PTN16 | DESCRIPTION: ROTARY POTENTIOMETER</text>
<text x="164.8" y="14.3">date 09/12/2024 | page 6 of 11</text>
</g>
<g font-size="3.2" fill="#231f20">
<text x="123.8" y="46.8">shaft</text>
<text x="148.2" y="46.8">zinc alloy</text>
<text x="123.8" y="52">bushing</text>
<text x="148.2" y="52">zinc alloy</text>
<text x="123.8" y="57.1">driving plate</text>
<text x="148.2" y="57.1">POM (UL94HB)</text>
<text x="123.8" y="62.3">reed</text>
<text x="148.2" y="62.3">zinc</text>
<text x="176.4" y="62.3">cupronickel</text>
<text x="123.8" y="67.4">carbon plate</text>
<text x="148.2" y="67.4">FR4 (UL94HB)</text>
<text x="123.8" y="72.5">terminals</text>
<text x="123.8" y="77.7">hoop</text>
<text x="148.2" y="72.5">cold rolled steel</text>
<text x="148.2" y="77.7">cold rolled steel</text>
<text x="176.4" y="72.5">tin</text>
<text x="176.4" y="77.7">zinc</text>
<text x="123.8" y="168.7">shaft</text>
<text x="123.8" y="173.8">bushing</text>
<text x="148.2" y="168.7">zinc alloy</text>
<text x="148.2" y="173.8">zinc alloy</text>
<text x="123.8" y="179">driving plate</text>
<text x="148.2" y="179">POM (UL94HB)</text>
<text x="123.8" y="184.1">reed</text>
<text x="148.2" y="184.1">zinc</text>
<text x="176.4" y="184.1">cupronickel</text>
<text x="123.8" y="189.2">carbon plate</text>
<text x="148.2" y="189.2">FR4 (UL94HB)</text>
<text x="123.8" y="194.4">terminals</text>
<text x="148.2" y="194.4">cold rolled steel</text>
<text x="176.4" y="194.4">tin</text>
<text x="123.8" y="199.5">hoop</text>
<text x="148.2" y="199.5">cold rolled steel</text>
<text x="176.4" y="199.5">zinc</text>
</g>
<g font-size="2.8" fill="#63676b">
<text x="63.5" y="6.1">Additional Resources:</text>
<text x="113.3" y="6.1">|</text>
<text x="132.1" y="6.1">|</text>
</g>
<g font-size="2.8" fill="#bd238f">
<text x="93.3" y="6.1">Product Page</text>
<text x="117.1" y="6.1">3D Model</text>
<text x="135.8" y="6.1">PCB Footprint</text>
</g>
<g font-size="2.8" fill="#231f20">
<text x="8.9" y="40.2">units: mm</text>
<text x="123.8" y="41.7">DESCRIPTION</text>
<text x="148.2" y="41.7">MATERIAL</text>
<text x="176.4" y="41.7">PLATING/COLOR</text>
<text x="8.9" y="43.6">tolerance:</text>
<text x="8.9" y="47">X≤10.00: ±0.30 mm</text>
<text x="8.9" y="50.4">10.00&lt;X≤30.00: ±0.50 mm</text>
<text x="8.9" y="53.8">30.00&lt;X≤100.00: ±1.0 mm</text>
<text x="8.9" y="57.1">unless otherwise noted</text>
<text x="8.9" y="162">units: mm</text>
<text x="8.9" y="165.4">tolerance:</text>
<text x="123.8" y="163.5">DESCRIPTION</text>
<text x="148.2" y="163.5">MATERIAL</text>
<text x="176.4" y="163.5">PLATING/COLOR</text>
<text x="8.9" y="168.8">X≤10.00: ±0.30 mm</text>
<text x="8.9" y="172.2">10.00&lt;X≤30.00: ±0.50 mm</text>
<text x="8.9" y="175.6">30.00&lt;X≤100.00: ±1.0 mm</text>
<text x="8.9" y="179">unless otherwise noted</text>
<text x="94.1" y="269">sameskydevices.com</text>
</g>
</svg>
